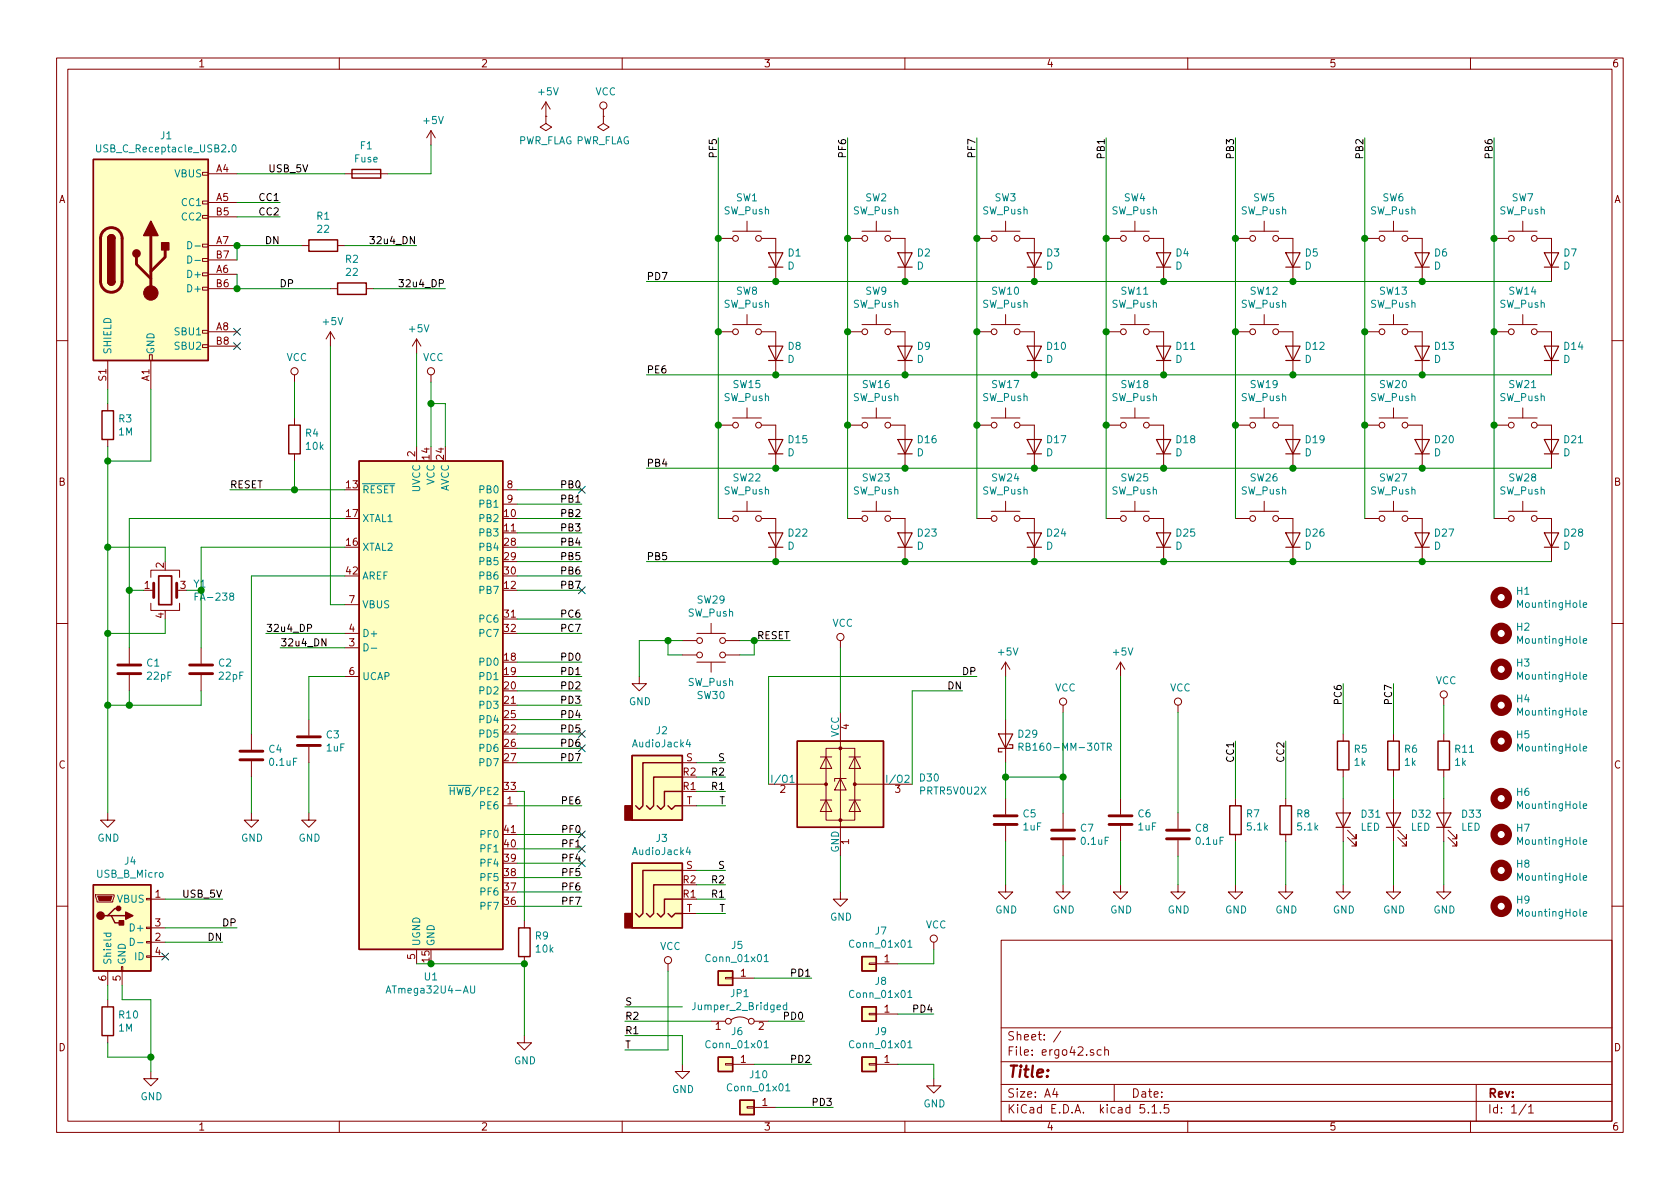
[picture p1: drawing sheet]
<svg xmlns="http://www.w3.org/2000/svg" width="297mm" height="210mm" viewBox="0 0 297 210" stroke-linecap="round" stroke-linejoin="round" font-family="sans-serif">
<g fill="none" stroke="#840000" stroke-width=".18">
<path d="M10 10.3h277v189.9h-277zM12 12.2h273v186.1h-273zM60 10.3v1.9M96.5 18l-.7 1.3M96.5 18v2.6M96.5 18l.8 1.3M106.7 19.3v1.3M110 10.3v1.9M160 10.3v1.9M210 10.3v1.9M260 10.3v1.9M35.8 38.1h1v.5h-1z"/>
<path d="M35.8 35.6h1v.5h-1zM35.8 30.5h1v.5h-1zM36.8 30.7h5.1M36.8 35.8h5.1M36.8 38.3h5.1M61 30.7h7.6M76.2 23.1v2.5M76.2 23.1l-.8 1.3M76.2 23.1l.8 1.3M96.5 20.6v1.2l1 .7-1 .6-1-.6 1-.7M96.5 20.6h.1M106.7 20.6v1.2l1 .7-1 .6-1-.6 1-.7"/>
<path d="M106.7 20.6h.1M132.1 39.1v1.8M154.9 39.1v1.8M177.8 39.1v1.8M200.7 39.1v1.8M223.5 39.1v1.8M246.4 39.1v1.8M269.2 39.1v1.8M35.8 58.4h1v.5h-1zM35.8 50.8h1v.5h-1zM35.8 48.3h1v.5h-1zM35.8 45.7h1v.5h-1z"/>
<path d="M35.8 43.2h1v.5h-1zM36.8 43.4h5.1M36.8 51h5.1M36.8 48.5h5.1M36.8 58.7h5.1M36.8 46h5.1M53.3 43.4h1.3M58.4 51h1.3M58.4 58.7l-.7 1.2M58.4 58.7v2.5M58.4 58.7l.8 1.2M59.7 43.4h1.3"/>
<path d="M64.8 51h1.2M73.7 59.9l-.8 1.3M73.7 59.9v2.6M73.7 59.9l.7 1.3M127 58.7h2.5M127 42.2h2.5M129.5 40.9h5.1M129.5 57.4h5.1M132.1 55.6v1.8M134.6 58.7h2.6v7.6M134.6 42.2h2.6v7.6M149.9 58.7h2.5"/>
<path d="M149.9 42.2h2.5M152.4 40.9h5.1M152.4 57.4h5.1M154.9 55.6v1.8M157.5 42.2h2.5v7.6M157.5 58.7h2.5v7.6M172.7 58.7h2.6M172.7 42.2h2.6M175.3 40.9h5M175.3 57.4h5M177.8 55.6v1.8M180.3 58.7h2.6v7.6"/>
<path d="M180.3 42.2h2.6v7.6M195.6 58.7h2.5M195.6 42.2h2.5M198.1 40.9h5.1M198.1 57.4h5.1M200.7 55.6v1.8M203.2 58.7h2.5v7.6M203.2 42.2h2.5v7.6M218.4 58.7h2.6M218.4 42.2h2.6M221 40.9h5.1M221 57.4h5.1"/>
<path d="M223.5 55.6v1.8M226.1 58.7h2.5v7.6M226.1 42.2h2.5v7.6M241.3 58.7h2.5M241.3 42.2h2.5M243.8 40.9h5.1M243.8 57.4h5.1M246.4 55.6v1.8M248.9 58.7h2.6v7.6M248.9 42.2h2.6v7.6M264.2 58.7h2.5M264.2 42.2h2.5"/>
<path d="M266.7 40.9h5.1M266.7 57.4h5.1M269.2 55.6v1.8M271.8 58.7h2.5v7.6M271.8 42.2h2.5v7.6M10 60.2h2M19 63.7v5.1M19 71.4v1.2M19 77.7v1.3M26.4 62.7h.5v1h-.5zM26.7 63.7v5.1M35.8 61h1v.5h-1z"/>
<path d="M36.8 61.2h5.1M52.1 66.3v1.3M52.1 73.9v1.3M73.7 79v2.5M76.2 66.3v1.3M127 75.2h2.5M129.5 73.9h5.1M132.1 72.1v1.8M134.6 75.2h2.6v7.6M149.9 75.2h2.5M152.4 73.9h5.1M154.9 72.1v1.8"/>
<path d="M157.5 75.2h2.5v7.6M172.7 75.2h2.6M175.3 73.9h5M177.8 72.1v1.8M180.3 75.2h2.6v7.6M195.6 75.2h2.5M198.1 73.9h5.1M200.7 72.1v1.8M203.2 75.2h2.5v7.6M218.4 75.2h2.6M221 73.9h5.1M223.5 72.1v1.8"/>
<path d="M226.1 75.2h2.5v7.6M241.3 75.2h2.5M243.8 73.9h5.1M246.4 72.1v1.8M248.9 75.2h2.6v7.6M264.2 75.2h2.5M266.7 73.9h5.1M269.2 72.1v1.8M271.8 75.2h2.5v7.6M285 60.2h2M52.1 80.3v1.2M88.9 86.6h2.5"/>
<path d="M88.9 89.1h2.5M127 91.7h2.5M129.5 90.4h5.1M132.1 88.6v1.8M134.6 91.7h2.6v7.6M149.9 91.7h2.5M152.4 90.4h5.1M154.9 88.6v1.8M157.5 91.7h2.5v7.6M172.7 91.7h2.6M175.3 90.4h5M177.8 88.6v1.8"/>
<path d="M180.3 91.7h2.6v7.6M195.6 91.7h2.5M198.1 90.4h5.1M200.7 88.6v1.8M203.2 91.7h2.5v7.6M218.4 91.7h2.6M221 90.4h5.1M223.5 88.6v1.8M226.1 91.7h2.5v7.6M241.3 91.7h2.5M243.8 90.4h5.1M246.4 88.6v1.8"/>
<path d="M248.9 91.7h2.6v7.6M264.2 91.7h2.5M266.7 90.4h5.1M269.2 88.6v1.8M271.8 91.7h2.5v7.6M10 110.3h2M22.9 114.5v2.8M22.9 119.4v2.8M26.7 106.7v1.2h5v-1.2M26.7 102.1v-1.3h5v1.3M26.7 104.4h.5M31.2 104.4h.5"/>
<path d="M35.6 114.5v2.8M35.6 119.4v2.8M61 112h2.5M61 114.5h2.5M61 119.6h2.5M61 106.9h2.5M113 119.6v1.3h1.3l-1.3 1.3-1.2-1.3h1.2M120.6 115.8h2.6M120.6 113.3h2.6M123.2 117.1h5.1M123.2 112h5.1M125.7 110.2v1.8"/>
<path d="M125.7 117.1v1.8M128.3 115.8h2.5M128.3 113.3h2.5M148.6 113.3v1.2M177.8 117.1v2.5M177.8 117.1l-.8 1.3M177.8 117.1l.8 1.3M198.1 117.1v2.5M198.1 117.1l-.7 1.3M198.1 117.1l.8 1.3M285 110.3h2M44.4 129.8v2.8"/>
<path d="M44.4 134.6v2.8M54.6 127.2v2.8M54.6 132.1v2.8M120.6 134.9h2.6M135.9 138.7h10.1M145 133.9h2.1M146 132.3h5.1v12.7h-5.1zM146 133.9l1.1 2h-2.1zM148.6 137.7l1 2h-2zM148.6 126v25.4M149.6 137.7h-2v.5M150.1 133.9h2"/>
<path d="M151.1 133.9l1 2h-2zM151.1 138.7h10.2M177.8 127.2v7.7M188 124.7v1.3M208.3 124.7v1.3M237.5 129.8v1.3M237.5 136.1v1.3M246.4 129.8v1.3M246.4 136.1v1.3M255.3 123.4v1.3M255.3 129.8v1.3M255.3 136.1v1.3"/>
<path d="M16.9 158.2h3.3v.3l-.3 1h-2.8zM19 143.8v1.2h1.3l-1.3 1.3-1.2-1.3h1.2M25.9 158.9h.8v.2h-.8zM26.7 159h2.5M44.4 143.8v1.2h1.3l-1.3 1.3-1.2-1.3h1.2M54.6 143.8v1.2h1.3l-1.3 1.3-1.3-1.3h1.3M88.9 142.5h2.5M120.6 142.5h2.6M120.6 153.9h2.6M145 141.5h2.1M146 141.5l1.1 2h-2.1zM148.6 157.7v1.3h1.3l-1.3 1.3-1.3-1.3h1.3"/>
<path d="M150.1 141.5h2M151.1 141.5l1 2h-2zM177.8 156.5v1.2h1.3l-1.3 1.3-1.3-1.3h1.3M177.8 141.2v2.8M177.8 146v2.8M188 156.5v1.2h1.2l-1.2 1.3-1.3-1.3h1.3M188 143.8v2.8M188 148.6v2.8M198.1 156.5v1.2h1.3l-1.3 1.3-1.3-1.3h1.3M198.1 141.2v2.8M198.1 146v2.8M208.3 156.5v1.2h1.2l-1.2 1.3-1.3-1.3h1.3"/>
<path d="M208.3 143.8v2.8M208.3 148.6v2.8M218.4 156.5v1.2h1.3l-1.3 1.3-1.2-1.3h1.2M218.4 141.2v1.3M218.4 147.6v1.2M227.3 156.5v1.2h1.3l-1.3 1.3-1.2-1.3h1.2M227.3 141.2v1.3M227.3 147.6v1.2M237.5 156.5v1.2h1.3l-1.3 1.3-1.3-1.3h1.3M237.5 141.2v7.6M238.3 148.1l1.5 1.5v-.8v.8h-.8M238.3 146.8l1.5 1.5v-.7v.7h-.8"/>
<path d="M246.4 156.5v1.2h1.2l-1.2 1.3-1.3-1.3h1.3M246.4 141.2v7.6M247.1 148.1l1.6 1.5v-.8v.8h-.8M247.1 146.8l1.6 1.5v-.7v.7h-.8M255.3 156.5v1.2h1.2l-1.2 1.3-1.3-1.3h1.3M255.3 141.2v7.6M256 148.1l1.6 1.5v-.8v.8h-.8M256 146.8l1.6 1.5v-.7v.7h-.8M10 160.2h2M19 171.7v2.5M19 176.8v1.2M21.5 170.9h.2v.8h-.2z"/>
<path d="M21.6 171.7v2.5M25.9 169h.8v.3h-.8zM25.9 166.5h.8v.2h-.8zM25.9 164h.8v.2h-.8zM26.7 166.6h2.5M26.7 164.1h2.5M26.7 169.2h2.5M73.7 167.9v2.5M92.7 162.8v1.3M92.7 169.2v1.2M118.1 170.4v1.3M120.6 161.5h2.6"/>
<path d="M128.3 172.8h1.2v.3h-1.2zM129.5 173h3.8M153.7 170.3h1.2v.3h-1.2zM153.7 179.2h1.2v.2h-1.2zM154.9 170.4h3.8M154.9 179.3h3.8M165.1 166.6v1.3M177 166.3h108v32h-108zM285 160.2h2M19 183.1v1.3M26.7 189.5v1.2h1.2l-1.2 1.3-1.3-1.3h1.3M60 198.3v1.9"/>
<path d="M92.7 183.1v1.3h1.3l-1.3 1.3-1.3-1.3h1.3M110 198.3v1.9M120.6 188.2v1.3h1.3l-1.3 1.2-1.2-1.2h1.2M125.7 180.6h2.6M128.3 188.1h1.2v.2h-1.2zM129.3 180.3a2.53 2.53 0 0 1 3 0M129.5 188.2h3.8M132.1 195.7h1.2v.3h-1.2zM133.3 195.8h3.9M133.3 180.6h2.6M153.7 188.1h1.2v.2h-1.2zM154.9 188.2h3.8"/>
<path d="M160 198.3v1.9M165.1 190.7v1.3h1.3l-1.3 1.3-1.3-1.3h1.3M177 194.8h108M177 191.8h108M177 187.8h108M177 181.8h108M186.5 192.5l-.4 1h1M186.8 193v1M187.6 182.3l-1.3 2M194.7 185.7l-.4-.1-.3 .3 .1 .6 .2 .1 .4-.1M195.3 185.7h.1a.37 .37 0 0 1 .6 .1v.8M195.3 185.1v1.5"/>
<path d="M197 191.8v3M202.3 195.3h-.7l-.1 .7 .3-.1 .5 .1 .1 .2-.1 .5-.2 .1-.6-.1M203 196.7v.1M203.7 195.8l.4-.5v1.5M203.7 196.8h.8M205.2 196.7v.1M206.6 195.3h-.7l-.1 .7 .2-.1 .6 .1 .1 .2-.1 .5-.2 .1-.6-.1M210 198.3v1.9M260 198.3v1.9M261 191.8v6.5M269.8 195.2l-1.2 2M270.3 195.8l.4-.5v1.5"/>
<path d="M270.3 196.8h.8"/>
<circle cx="106.7" cy="18.7" r=".63"/>
<circle cx="130" cy="42.2" r=".51"/>
<circle cx="130" cy="58.7" r=".51"/>
<circle cx="134.1" cy="42.2" r=".51"/>
<circle cx="134.1" cy="58.7" r=".51"/>
<circle cx="152.9" cy="58.7" r=".51"/>
<circle cx="152.9" cy="42.2" r=".51"/>
<circle cx="157" cy="42.2" r=".51"/>
<circle cx="157" cy="58.7" r=".51"/>
<circle cx="175.8" cy="42.2" r=".51"/>
<circle cx="175.8" cy="58.7" r=".51"/>
<circle cx="179.8" cy="42.2" r=".51"/>
<circle cx="179.8" cy="58.7" r=".51"/>
<circle cx="198.6" cy="42.2" r=".51"/>
<circle cx="198.6" cy="58.7" r=".51"/>
<circle cx="202.7" cy="58.7" r=".51"/>
<circle cx="202.7" cy="42.2" r=".51"/>
<circle cx="221.5" cy="42.2" r=".51"/>
<circle cx="221.5" cy="58.7" r=".51"/>
<circle cx="225.6" cy="58.7" r=".51"/>
<circle cx="225.6" cy="42.2" r=".51"/>
<circle cx="244.3" cy="58.7" r=".51"/>
<circle cx="244.3" cy="42.2" r=".51"/>
<circle cx="248.4" cy="42.2" r=".51"/>
<circle cx="248.4" cy="58.7" r=".51"/>
<circle cx="267.2" cy="58.7" r=".51"/>
<circle cx="267.2" cy="42.2" r=".51"/>
<circle cx="271.3" cy="42.2" r=".51"/>
<circle cx="271.3" cy="58.7" r=".51"/>
<circle cx="52.1" cy="65.7" r=".63"/>
<circle cx="76.2" cy="65.7" r=".63"/>
<circle cx="130" cy="75.2" r=".51"/>
<circle cx="134.1" cy="75.2" r=".51"/>
<circle cx="152.9" cy="75.2" r=".51"/>
<circle cx="157" cy="75.2" r=".51"/>
<circle cx="175.8" cy="75.2" r=".51"/>
<circle cx="179.8" cy="75.2" r=".51"/>
<circle cx="198.6" cy="75.2" r=".51"/>
<circle cx="202.7" cy="75.2" r=".51"/>
<circle cx="221.5" cy="75.2" r=".51"/>
<circle cx="225.6" cy="75.2" r=".51"/>
<circle cx="244.3" cy="75.2" r=".51"/>
<circle cx="248.4" cy="75.2" r=".51"/>
<circle cx="267.2" cy="75.2" r=".51"/>
<circle cx="271.3" cy="75.2" r=".51"/>
<circle cx="130" cy="91.7" r=".51"/>
<circle cx="134.1" cy="91.7" r=".51"/>
<circle cx="152.9" cy="91.7" r=".51"/>
<circle cx="157" cy="91.7" r=".51"/>
<circle cx="175.8" cy="91.7" r=".51"/>
<circle cx="179.8" cy="91.7" r=".51"/>
<circle cx="198.6" cy="91.7" r=".51"/>
<circle cx="202.7" cy="91.7" r=".51"/>
<circle cx="221.5" cy="91.7" r=".51"/>
<circle cx="225.6" cy="91.7" r=".51"/>
<circle cx="244.3" cy="91.7" r=".51"/>
<circle cx="248.4" cy="91.7" r=".51"/>
<circle cx="267.2" cy="91.7" r=".51"/>
<circle cx="271.3" cy="91.7" r=".51"/>
<circle cx="123.7" cy="115.8" r=".51"/>
<circle cx="123.7" cy="113.3" r=".51"/>
<circle cx="127.8" cy="115.8" r=".51"/>
<circle cx="127.8" cy="113.3" r=".51"/>
<circle cx="148.6" cy="112.6" r=".63"/>
<circle cx="188" cy="124.1" r=".63"/>
<circle cx="208.3" cy="124.1" r=".63"/>
<circle cx="255.3" cy="122.8" r=".63"/>
<circle cx="118.1" cy="169.8" r=".63"/>
<circle cx="165.1" cy="166" r=".63"/>
<circle cx="128.8" cy="180.6" r=".51"/>
<circle cx="132.8" cy="180.6" r=".51"/>
</g>
<g fill="none" stroke="#840000" stroke-width=".51">
<path d="M18.3 40.8a1.89 1.89 0 0 1 2.1-.4 1.89 1.89 0 0 1 1.2 1.8v7.6a1.9 1.9 0 0 1-1.9 1.9 1.9 1.9 0 0 1-1.9-1.9v-7.8l.1-.5zM24.1 45.5v1.2l2.6 2.6M26.7 41.7v10.1M29.2 44.2v1.3l-2.5 2.5M20.8 119.1h4.1M20.8 117.6h4.1M27.2 103.1v2.6M31.2 103.1v2.6M33.5 119.1h4.1M33.5 117.6h4.1M42.4 134.4h4.1M42.4 132.8h4.1"/>
<path d="M52.6 131.8h4M52.6 130.3h4M175.8 145.8h4M175.8 144.3h4M185.9 148.3h4.1M185.9 146.8h4.1M196.1 145.8h4.1M196.1 144.3h4.1M206.2 148.3h4.1M206.2 146.8h4.1"/>
</g>
<g fill="none" stroke="#840000" stroke-width=".25">
<path d="M16.5 28.2h20.3v35.5h-20.3zM62.2 30h5.1v1.5h-5.1zM19 49.8a.63 .63 0 0 0 .7 .6 .63 .63 0 0 0 .6-.6M19 42.2a.63 .63 0 0 1 .7-.7 .63 .63 0 0 1 .6 .7M54.6 42.4h5.1v2h-5.1zM59.7 50h5.1v2.1h-5.1zM18 72.6h2.1v5.1h-2.1zM51.1 75.2h2v5.1h-2zM63.5 81.5h25.4v86.4h-25.4zM111.8 133.6h8.8v11.4h-8.8zM120.6 134.9h-6.9v7.6l-.7 .6-.6-.6M120.6 139.9h-3.1v2.6l-.7 .6-.6-.6"/>
<path d="M120.6 137.4h-5v5.1l-.7 .6-.6-.6M141 131.1h15.2v15.2h-15.2zM236.5 131.1h2v5h-2zM245.4 131.1h2v5h-2zM254.3 131.1h2v5h-2zM16.5 156.5h10.2v15.2h-10.2zM111.8 152.6h8.8v11.5h-8.8zM118.1 142.5l.6 .6 .7-.6h1.2M120.6 153.9h-6.9v7.6l-.7 .7-.6-.7M120.6 159h-3.1v2.5l-.7 .7-.6-.7M120.6 156.5h-5v5l-.7 .7-.6-.7M217.4 142.5h2.1v5.1h-2.1z"/>
<path d="M226.3 142.5h2v5.1h-2zM18 178h2.1v5.1h-2.1zM19 161.9h.7l.6 1.3h1.3M19.7 161.9h2.5M21 160.6h-.7l-1.3 1.3h-.6M91.7 164.1h2v5.1h-2zM118.1 161.5l.6 .7 .7-.7h1.2M127 171.7h2.5v2.5h-2.5zM152.4 169.2h2.5v2.5h-2.5zM152.4 178h2.5v2.6h-2.5zM127 186.9h2.5v2.6h-2.5zM130.8 194.6h2.5v2.5h-2.5z"/>
<path d="M152.4 186.9h2.5v2.6h-2.5z"/>
</g>
<g fill="#ffffc2" stroke="#ffffc2" stroke-width=".18">
<path d="M141 131.1h15.2v15.2h-15.2z"/>
<path d="M16.5 28.2h20.3v35.5h-20.3z"/>
<path d="M111.8 133.6h8.8v11.4h-8.8z"/>
<path d="M16.5 156.5h10.2v15.2h-10.2z"/>
<path d="M111.8 152.6h8.8v11.5h-8.8z"/>
<path d="M152.4 186.9h2.5v2.6h-2.5z"/>
<path d="M130.8 194.6h2.5v2.5h-2.5z"/>
<path d="M152.4 169.2h2.5v2.5h-2.5z"/>
<path d="M63.5 81.5h25.4v86.4h-25.4z"/>
<path d="M127 186.9h2.5v2.6h-2.5z"/>
<path d="M127 171.7h2.5v2.5h-2.5z"/>
<path d="M152.4 178h2.5v2.6h-2.5z"/>
</g>
<g fill="#840000" stroke="#840000" stroke-width=".18">
<path d="M17.3 158.5h2.5l-.2 .8h-2.1z"/>
<circle cx="146" cy="138.7" r=".25"/>
<circle cx="148.6" cy="145" r=".25"/>
<circle cx="148.6" cy="132.3" r=".25"/>
<circle cx="151.1" cy="138.7" r=".25"/>
<circle cx="26.7" cy="51.8" r="1.27"/>
</g>
<g fill="none" stroke="#008484" stroke-width=".18">
<path d="M17.1 25.6v1l.2 .3 .4-.1 .1-.2v-1M41.2 25.7l.1-.1a.69 .69 0 0 1 .4 .6 .69 .69 0 0 1-.4 .7 .83 .83 0 0 1-.1-1.2zM33.2 42.7a.64 .64 0 0 1 .7 .7 .64 .64 0 0 1-.7 .6zM33.2 45.3a.64 .64 0 0 1 .7 .6 .64 .64 0 0 1-.7 .6zM34.5 43.5h.9M34.5 46h.9M34.5 105.5h.4M35.1 104.9h-.6v1.2M64.4 113.8a.64 .64 0 0 1 .7 .7 .64 .64 0 0 1-.7 .6zM65.6 114.6h1M279.9 107l.6-.1v-.3h-.4l-.2 .2 .1 .6h.5M279.9 119.7l.6-.1v-.3h-.4l-.2 .2 .1 .6h.5"/>
<path d="M279.9 113.3l.6-.1v-.2l-.4-.1-.2 .2 .1 .6h.5M79.3 138.9h1.3M79.6 139.2v1.3M79.6 139.8h.7M121.6 130.8l-.3 .8h.8M121.9 131.2v.9M139.7 138.3h.7M180.2 132.1l.6-.1 .1-.2-.1-.3-.2-.1h-.4v1.3M180.5 132.1l.4 .6M195.8 132.1l.6-.1v-.5l-.1-.1h-.5v1.3M196.1 132.1l.4 .6M279.9 132.4l.6-.1v-.3h-.4l-.2 .2 .1 .6h.5"/>
<path d="M279.9 126l.6-.1v-.2l-.4-.1-.2 .2 .1 .6h.5M121.6 149.8l-.3 .9h.8M121.9 150.3v.8M279.9 142.5l.6-.1v-.2l-.4-.1-.2 .2 .1 .6h.5M279.9 148.9l.6-.1v-.3h-.4l-.2 .2 .1 .6h.5M279.9 155.2l.6-.1v-.2l-.4-.1-.2 .2 .1 .6h.5M18.3 165h1.3M18.8 165v.4l.2 .2 .6-.1v-.5M23 165.9a.64 .64 0 0 1 .8 .6 .64 .64 0 0 1-.8 .7zM24.3 166.7h1M68.3 175.6l.4-1.3 .4 1.3M68.4 175.3h.6"/>
<path d="M83.2 174.3v1.1l.2 .2h.4l.1-.2v-1.1M135.1 169.1l.4-.3v1.2M135.1 170h.7M139.1 177.8l-.4-.1-.2 .2 .1 .6h.5M139.1 177.3v1.3M160.5 166.6l.4-.4v1.3M160.5 175.5l.4-.4v1.3M160.5 167.5h.7M160.5 176.4h.7M279.9 161.6l.6-.1v-.3h-.4l-.2 .2 .1 .6h.5M135.1 184.4l.4-.4v1.3M135.1 185.3h.7"/>
<path d="M138.9 192l.4-.4v1.3M138.9 192.9h.7M160.5 184.4l.4-.4v1.3M160.5 185.3h.7"/>
</g>
<g fill="none" stroke="#840000" stroke-width="1.3">
<circle cx="265.4" cy="105.7" r="1.27"/>
<circle cx="265.4" cy="112" r="1.27"/>
<circle cx="265.4" cy="118.4" r="1.27"/>
<circle cx="265.4" cy="124.7" r="1.27"/>
<circle cx="265.4" cy="131.1" r="1.27"/>
<circle cx="265.4" cy="141.2" r="1.27"/>
<circle cx="265.4" cy="147.6" r="1.27"/>
<circle cx="265.4" cy="153.9" r="1.27"/>
<circle cx="265.4" cy="160.3" r="1.27"/>
</g>
<g fill="#840000" stroke="#840000" stroke-width=".25">
<path d="M19 49.8h1.3a.63 .63 0 0 1-.6 .6 .63 .63 0 0 1-.7-.6z"/>
<path d="M19.2 41.7a.63 .63 0 0 1 .7-.1 .63 .63 0 0 1 .4 .6h-1.3z"/>
<path d="M19 42.2h1.3v7.6h-1.3z"/>
<path d="M28.6 42.9h1.2v1.3h-1.2z"/>
<path d="M26.7 39.1l1.2 2.6h-2.5z"/>
<path d="M110.5 142.5h1.3v2.5h-1.3z"/>
<path d="M21.1 162.8h.7v.8h-.7z"/>
<path d="M22.2 161.3l1.3 .6-1.3 .7z"/>
<path d="M110.5 161.5h1.3v2.6h-1.3z"/>
<circle cx="24.1" cy="44.8" r=".63"/>
<circle cx="17.8" cy="161.9" r=".63"/>
<circle cx="21" cy="160.6" r=".38"/>
</g>
<g fill="none" stroke="#840000" stroke-width=".2">
<path d="M135.9 44.7h2.5l-1.2 2.5zM135.9 47.2h2.5M158.7 44.7h2.6l-1.3 2.5zM158.7 47.2h2.6M181.6 44.7h2.5l-1.2 2.5zM181.6 47.2h2.5M204.5 44.7h2.5l-1.3 2.5zM204.5 47.2h2.5M227.3 44.7h2.6l-1.3 2.5zM227.3 47.2h2.6M250.2 44.7h2.5l-1.2 2.5zM250.2 47.2h2.5"/>
<path d="M273 44.7h2.6l-1.3 2.5zM273 47.2h2.6M135.9 61.2h2.5l-1.2 2.5zM135.9 77.7h2.5l-1.2 2.6zM135.9 63.7h2.5M158.7 61.2h2.6l-1.3 2.5zM158.7 77.7h2.6l-1.3 2.6zM158.7 63.7h2.6M181.6 61.2h2.5l-1.2 2.5zM181.6 77.7h2.5l-1.2 2.6zM181.6 63.7h2.5M204.5 61.2h2.5l-1.3 2.5z"/>
<path d="M204.5 77.7h2.5l-1.3 2.6zM204.5 63.7h2.5M227.3 61.2h2.6l-1.3 2.5zM227.3 77.7h2.6l-1.3 2.6zM227.3 63.7h2.6M250.2 61.2h2.5l-1.2 2.5zM250.2 77.7h2.5l-1.2 2.6zM250.2 63.7h2.5M273 61.2h2.6l-1.3 2.5zM273 77.7h2.6l-1.3 2.6zM273 63.7h2.6M135.9 94.2h2.5l-1.2 2.6z"/>
<path d="M135.9 80.3h2.5M135.9 96.8h2.5M158.7 94.2h2.6l-1.3 2.6zM158.7 80.3h2.6M158.7 96.8h2.6M181.6 94.2h2.5l-1.2 2.6zM181.6 80.3h2.5M181.6 96.8h2.5M204.5 94.2h2.5l-1.3 2.6zM204.5 80.3h2.5M204.5 96.8h2.5M227.3 94.2h2.6l-1.3 2.6z"/>
<path d="M227.3 80.3h2.6M227.3 96.8h2.6M250.2 94.2h2.5l-1.2 2.6zM250.2 80.3h2.5M250.2 96.8h2.5M273 94.2h2.6l-1.3 2.6zM273 80.3h2.6M273 96.8h2.6M176.5 129.8h2.6l-1.3 2.5zM178.4 131.7h.7v.6h-2.6v.7h.7M236.2 143.8h2.6l-1.3 2.5zM236.2 146.3h2.6"/>
<path d="M245.1 143.8h2.5l-1.2 2.5zM245.1 146.3h2.5M254 143.8h2.5l-1.2 2.5zM254 146.3h2.5"/>
</g>
<path d="M28.1 101.8h2.3v5.1h-2.3z" fill="none" stroke="#840000" stroke-width=".3"/>
<g fill="none" stroke="#008400" stroke-width=".18">
<path d="M41.9 30.7h19.1M41.9 35.8h7.6M41.9 38.3h7.6M76.2 25.6v5.1h-7.6M127 24.4v67.3M149.9 24.4v67.3M172.7 24.4v67.3M195.6 24.4v67.3M218.4 24.4v67.3M241.3 24.4v67.3M264.2 24.4v67.3M41.9 48.5v2.5h16.5"/>
<path d="M53.3 43.4h-11.4v2.6M61 43.4h12.7M66 51h12.7M114.3 49.8h160M19 68.8v2.6M19 79v64.8M26.7 68.8v12.7h-7.7M52.1 67.6v6.3M58.4 61.2v45.7h2.6M73.7 62.5v16.5M76.2 67.6v11.4M76.2 71.4h2.5v7.6"/>
<path d="M114.3 66.3h160M19 96.8h10.2v2.5M40.6 86.6h20.4M52.1 81.5v5.1M61 91.7h-38.1v22.8M61 96.8h-25.4v17.7M91.4 99.3h11.5M91.4 86.6h11.5M91.4 96.8h11.5M91.4 91.7h11.5M91.4 94.2h11.5M91.4 89.1h11.5"/>
<path d="M114.3 82.8h160M114.3 99.3h160M22.9 104.4h2.5M29.2 109.5v2.5h-10.2M33 104.4h2.6M47 112h14M49.5 114.5h11.5M61 119.6h-6.4v7.6M61 101.8h-16.6v28M91.4 119.6h11.5M91.4 112h11.5M91.4 109.5h11.5"/>
<path d="M91.4 104.4h11.5M91.4 101.8h11.5M91.4 117.1h11.5M118.1 113.3v2.5h2.5M120.6 113.3h-7.6v6.3M130.8 113.3h8.9M133.3 113.3v2.5h-2.5M148.6 114.5v11.5M172.7 119.6h-36.8v19.1M177.8 119.6v7.6M198.1 119.6v21.6M22.9 122.2v2.5"/>
<path d="M35.6 122.2v2.5h-16.6M44.4 137.4v6.4M54.6 134.9v8.9M91.4 139.9h1.3v22.9M91.4 134.9h11.5M91.4 124.7h11.5M91.4 132.3h11.5M91.4 129.8h11.5M91.4 127.2h11.5M91.4 122.2h11.5M123.2 139.9h5.1M123.2 137.4h5.1"/>
<path d="M123.2 134.9h5.1M170.2 122.2h-8.9v16.5M177.8 137.4h10.2M177.8 134.9v6.3M188 126v17.8M208.3 126v17.8M218.4 131.1v10.1M227.3 131.1v10.1M237.5 120.9v8.9M237.5 137.4v3.8M246.4 120.9v8.9M246.4 137.4v3.8"/>
<path d="M255.3 124.7v5.1M255.3 137.4v3.8M29.2 159h10.2M91.4 157.7h11.5M91.4 142.5h11.5M91.4 150.1h11.5M91.4 147.6h11.5M91.4 152.6h11.5M91.4 155.2h11.5M123.2 142.5h5.1M123.2 156.5h5.1M123.2 153.9h5.1"/>
<path d="M123.2 159h5.1M148.6 151.4v6.3M177.8 148.8v7.7M188 151.4v5.1M198.1 148.8v7.7M208.3 151.4v5.1M218.4 148.8v7.7M227.3 148.8v7.7M237.5 148.8v7.7M246.4 148.8v7.7M255.3 148.8v7.7M19 174.2v2.6"/>
<path d="M21.6 174.2v2.6h5.1v12.7M29.2 166.6h10.2M29.2 164.1h12.7M73.7 170.4h19v12.7M91.4 160.3h11.5M110.5 178h10.1M118.1 171.7v14h-7.6M123.2 161.5h5.1M133.3 173h10.2M158.7 179.3h6.4M165.1 167.9v2.5h-6.4M19 184.4v2.5h7.7"/>
<path d="M110.5 180.6h15.2M110.5 183.1h10.1v5.1M133.3 188.2h10.2M135.9 180.6h6.3M137.2 195.8h10.1M158.7 188.2h6.4v2.5"/>
</g>
<path d="M65.4 41.8h.8l-.4 .5 .3 .1v.6l-.1 .1-.6-.1M70.5 49.4h.8l-.4 .5 .4 .2-.1 .6h-.5l-.2-.1M54.4 111.1l.6-.1v-.5l-.1-.1h-.5v1.3M57.6 112.9v1.3l-.7-1.3v1.3" fill="none" stroke="#000" stroke-width=".18"/>
<g fill="#008400" stroke="#008400" stroke-width=".25">
<circle cx="76.2" cy="170.4" r=".51"/>
<circle cx="137.2" cy="49.8" r=".51"/>
<circle cx="160" cy="49.8" r=".51"/>
<circle cx="137.2" cy="99.3" r=".51"/>
<circle cx="182.9" cy="49.8" r=".51"/>
<circle cx="205.7" cy="49.8" r=".51"/>
<circle cx="137.2" cy="66.3" r=".51"/>
<circle cx="133.4" cy="113.3" r=".51"/>
<circle cx="160" cy="66.3" r=".51"/>
<circle cx="182.9" cy="66.3" r=".51"/>
<circle cx="205.7" cy="66.3" r=".51"/>
<circle cx="137.2" cy="82.8" r=".51"/>
<circle cx="160" cy="82.8" r=".51"/>
<circle cx="182.9" cy="82.8" r=".51"/>
<circle cx="205.7" cy="82.8" r=".51"/>
<circle cx="160" cy="99.3" r=".51"/>
<circle cx="118.1" cy="113.3" r=".51"/>
<circle cx="182.9" cy="99.3" r=".51"/>
<circle cx="205.7" cy="99.3" r=".51"/>
<circle cx="127" cy="42.2" r=".51"/>
<circle cx="218.4" cy="58.7" r=".51"/>
<circle cx="127" cy="75.2" r=".51"/>
<circle cx="149.9" cy="75.2" r=".51"/>
<circle cx="149.9" cy="58.7" r=".51"/>
<circle cx="76.2" cy="71.4" r=".51"/>
<circle cx="172.7" cy="42.2" r=".51"/>
<circle cx="172.7" cy="58.7" r=".51"/>
<circle cx="172.7" cy="75.2" r=".51"/>
<circle cx="26.7" cy="186.9" r=".51"/>
<circle cx="195.6" cy="75.2" r=".51"/>
<circle cx="195.6" cy="58.7" r=".51"/>
<circle cx="195.6" cy="42.2" r=".51"/>
<circle cx="149.9" cy="42.2" r=".51"/>
<circle cx="218.4" cy="42.2" r=".51"/>
<circle cx="218.4" cy="75.2" r=".51"/>
<circle cx="264.2" cy="75.2" r=".51"/>
<circle cx="19" cy="96.8" r=".51"/>
<circle cx="241.3" cy="75.2" r=".51"/>
<circle cx="19" cy="81.5" r=".51"/>
<circle cx="241.3" cy="58.7" r=".51"/>
<circle cx="264.2" cy="58.7" r=".51"/>
<circle cx="264.2" cy="42.2" r=".51"/>
<circle cx="241.3" cy="42.2" r=".51"/>
<circle cx="228.6" cy="99.3" r=".51"/>
<circle cx="177.8" cy="137.4" r=".51"/>
<circle cx="188" cy="137.4" r=".51"/>
<circle cx="19" cy="124.7" r=".51"/>
<circle cx="22.9" cy="124.7" r=".51"/>
<circle cx="22.9" cy="104.4" r=".51"/>
<circle cx="35.6" cy="104.4" r=".51"/>
<circle cx="19" cy="112" r=".51"/>
<circle cx="41.9" cy="43.4" r=".51"/>
<circle cx="41.9" cy="51" r=".51"/>
<circle cx="92.7" cy="170.4" r=".51"/>
<circle cx="251.5" cy="49.8" r=".51"/>
<circle cx="127" cy="58.7" r=".51"/>
<circle cx="228.6" cy="82.8" r=".51"/>
<circle cx="228.6" cy="66.3" r=".51"/>
<circle cx="228.6" cy="49.8" r=".51"/>
<circle cx="251.5" cy="99.3" r=".51"/>
<circle cx="251.5" cy="82.8" r=".51"/>
<circle cx="251.5" cy="66.3" r=".51"/>
<circle cx="52.1" cy="86.6" r=".51"/>
</g>
<g fill="none" stroke="#000084" stroke-width=".18">
<path d="M41.3 58.1l1.2 1.2M42.5 58.1l-1.2 1.2M41.3 60.6l1.2 1.2M42.5 60.6l-1.2 1.2M102.3 86l1.2 1.2M103.5 86l-1.2 1.2M102.3 103.8l1.2 1.2M103.5 103.8l-1.2 1.2M102.3 131.7l1.2 1.2M102.3 129.2l1.2 1.2M103.5 131.7l-1.2 1.2M103.5 129.2l-1.2 1.2"/>
<path d="M102.3 147l1.2 1.2M102.3 149.5l1.2 1.2M102.3 152l1.2 1.3M103.5 147l-1.2 1.2M103.5 149.5l-1.2 1.2M103.5 152l-1.2 1.3M28.6 168.5l1.2 1.3M29.8 168.5l-1.2 1.3"/>
</g>
<text font-size="2.8" fill="#840000" x="178" y="190.5">Title:</text>
<g font-size="2.1" fill="#840000">
<text x="178" y="184">Sheet: /</text>
<text x="178" y="186.7">File: ergo42.sch</text>
<text x="178" y="196.9">KiCad E.D.A. kicad 5.1.5</text>
<text x="178" y="194.1">Size: A4</text>
<text x="200" y="194.1">Date:</text>
<text x="263" y="194.1">Rev:</text>
<text x="263" y="196.9">Id: 1/1</text>
</g>
<g font-size="1.8" fill="#840000">
<text x="35" y="11.9">1</text>
<text x="85" y="11.9">2</text>
<text x="135" y="11.9">3</text>
<text x="185" y="11.9">4</text>
<text x="235" y="11.9">5</text>
<text x="285" y="11.9">6</text>
<text x="10.4" y="35.9">A</text>
<text x="38.3" y="30.5">A4</text>
<text x="38.3" y="35.6">A5</text>
<text x="285.4" y="35.9">A</text>
<text x="38.3" y="38.1">B5</text>
<text x="38.3" y="43.2">A7</text>
<text x="38.3" y="45.7">B7</text>
<text x="38.3" y="48.3">A6</text>
<text x="38.3" y="50.8">B6</text>
<text x="38.3" y="58.4">A8</text>
<text x="38.3" y="61">B8</text>
<text x="18.8" y="67.4" transform="rotate(-90 18.8 67.4)">S1</text>
<text x="26.4" y="67.4" transform="rotate(-90 26.4 67.4)">A1</text>
<text x="73.4" y="80.7" transform="rotate(-90 73.4 80.7)">2</text>
<text x="75.9" y="81.2" transform="rotate(-90 75.9 81.2)">14</text>
<text x="78.5" y="81.2" transform="rotate(-90 78.5 81.2)">24</text>
<text x="10.4" y="85.9">B</text>
<text x="61.3" y="86.4">13</text>
<text x="89.7" y="86.4">8</text>
<text x="89.7" y="88.9">9</text>
<text x="285.4" y="85.9">B</text>
<text x="61.3" y="91.4">17</text>
<text x="89.2" y="91.4">10</text>
<text x="89.2" y="94">11</text>
<text x="29" y="100.4" transform="rotate(-90 29 100.4)">2</text>
<text x="61.3" y="96.5">16</text>
<text x="61.3" y="101.6">42</text>
<text x="89.2" y="96.5">28</text>
<text x="89.2" y="99.1">29</text>
<text x="89.2" y="101.6">30</text>
<text x="25.6" y="104.1">1</text>
<text x="31.9" y="104.1">3</text>
<text x="61.7" y="106.7">7</text>
<text x="89.2" y="104.1">12</text>
<text x="29" y="109.3" transform="rotate(-90 29 109.3)">4</text>
<text x="61.7" y="111.8">4</text>
<text x="89.2" y="109.2">31</text>
<text x="89.2" y="111.8">32</text>
<text x="61.7" y="114.3">3</text>
<text x="61.7" y="119.4">6</text>
<text x="89.2" y="116.8">18</text>
<text x="89.2" y="119.4">19</text>
<text x="89.2" y="121.9">20</text>
<text x="89.2" y="124.5">21</text>
<text x="89.2" y="129.5">22</text>
<text x="89.2" y="127">25</text>
<text x="150.1" y="129" transform="rotate(-90 150.1 129)">4</text>
<text x="10.4" y="135.9">C</text>
<text x="89.2" y="132.1">26</text>
<text x="89.2" y="134.6">27</text>
<text x="120.8" y="137.2">R2</text>
<text x="121.3" y="134.6">S</text>
<text x="285.4" y="135.9">C</text>
<text x="89.2" y="139.7">33</text>
<text x="89.7" y="142.2">1</text>
<text x="120.8" y="139.7">R1</text>
<text x="121.4" y="142.2">T</text>
<text x="137.9" y="140.2">2</text>
<text x="158.3" y="140.2">3</text>
<text x="89.2" y="149.9">40</text>
<text x="89.2" y="147.3">41</text>
<text x="150.1" y="149.3" transform="rotate(-90 150.1 149.3)">1</text>
<text x="89.2" y="154.9">38</text>
<text x="89.2" y="152.4">39</text>
<text x="121.3" y="153.7">S</text>
<text x="27.5" y="158.7">1</text>
<text x="89.2" y="160">36</text>
<text x="89.2" y="157.5">37</text>
<text x="120.8" y="158.7">R1</text>
<text x="120.8" y="156.2">R2</text>
<text x="121.4" y="161.3">T</text>
<text x="27.5" y="166.4">2</text>
<text x="27.5" y="163.8">3</text>
<text x="18.8" y="173.5" transform="rotate(-90 18.8 173.5)">6</text>
<text x="21.3" y="173.5" transform="rotate(-90 21.3 173.5)">5</text>
<text x="27.5" y="168.9">4</text>
<text x="73.4" y="169.6" transform="rotate(-90 73.4 169.6)">5</text>
<text x="75.9" y="170.1" transform="rotate(-90 75.9 170.1)">15</text>
<text x="131" y="172.7">1</text>
<text x="156.4" y="170.2">1</text>
<text x="156.4" y="179.1">1</text>
<text x="10.4" y="185.9">D</text>
<text x="126.5" y="182.1">1</text>
<text x="134.1" y="182.1">2</text>
<text x="285.4" y="185.9">D</text>
<text x="131" y="188">1</text>
<text x="156.4" y="188">1</text>
<text x="134.8" y="195.6">1</text>
<text x="35" y="199.9">1</text>
<text x="85" y="199.9">2</text>
<text x="135" y="199.9">3</text>
<text x="185" y="199.9">4</text>
<text x="235" y="199.9">5</text>
<text x="285" y="199.9">6</text>
</g>
<g font-size="1.8" fill="#008484">
<text x="95.3" y="16.9">+5V</text>
<text x="105.3" y="16.9">VCC</text>
<text x="75" y="21.9">+5V</text>
<text x="17.7" y="26.9">USB_C_Receptacle_USB2.0</text>
<text x="28.4" y="24.6">J1</text>
<text x="62.7" y="28.7">Fuse</text>
<text x="63.8" y="26.4">F1</text>
<text x="91.5" y="25.5">PWR_FLAG PWR_FLAG</text>
<text x="30.9" y="31.4">VBUS</text>
<text x="130.2" y="35.6">SW1</text>
<text x="153" y="35.6">SW2</text>
<text x="175.9" y="35.6">SW3</text>
<text x="198.8" y="35.6">SW4</text>
<text x="221.6" y="35.6">SW5</text>
<text x="244.5" y="35.6">SW6</text>
<text x="267.3" y="35.6">SW7</text>
<text x="32.3" y="36.4">CC1</text>
<text x="32.3" y="39">CC2</text>
<text x="56" y="38.9">R1</text>
<text x="56.2" y="41.2">22</text>
<text x="128" y="37.9">SW_Push</text>
<text x="150.9" y="37.9">SW_Push</text>
<text x="173.7" y="37.9">SW_Push</text>
<text x="196.6" y="37.9">SW_Push</text>
<text x="219.5" y="37.9">SW_Push</text>
<text x="242.3" y="37.9">SW_Push</text>
<text x="265.2" y="37.9">SW_Push</text>
<text x="61.1" y="46.5">R2</text>
<text x="139.2" y="47.7">D</text>
<text x="139.4" y="45.4">D1</text>
<text x="162.1" y="47.7">D</text>
<text x="162.2" y="45.4">D2</text>
<text x="185" y="47.7">D</text>
<text x="185.1" y="45.4">D3</text>
<text x="207.8" y="47.7">D</text>
<text x="207.9" y="45.4">D4</text>
<text x="230.7" y="47.7">D</text>
<text x="230.8" y="45.4">D5</text>
<text x="253.5" y="47.7">D</text>
<text x="253.7" y="45.4">D6</text>
<text x="276.4" y="47.7">D</text>
<text x="276.5" y="45.4">D7</text>
<text x="33.5" y="49.1">D+</text>
<text x="33.5" y="51.7">D+</text>
<text x="61.3" y="48.8">22</text>
<text x="130.2" y="52.1">SW8</text>
<text x="153" y="52.1">SW9</text>
<text x="175.4" y="52.1">SW10</text>
<text x="198.2" y="52.1">SW11</text>
<text x="221.1" y="52.1">SW12</text>
<text x="244" y="52.1">SW13</text>
<text x="266.8" y="52.1">SW14</text>
<text x="31.1" y="59.3">SBU1</text>
<text x="57.2" y="57.5">+5V</text>
<text x="72.4" y="58.8">+5V</text>
<text x="128" y="54.4">SW_Push</text>
<text x="150.9" y="54.4">SW_Push</text>
<text x="173.7" y="54.4">SW_Push</text>
<text x="196.6" y="54.4">SW_Push</text>
<text x="219.5" y="54.4">SW_Push</text>
<text x="242.3" y="54.4">SW_Push</text>
<text x="265.2" y="54.4">SW_Push</text>
<text x="19.7" y="62.7" transform="rotate(-90 19.7 62.7)">SHIELD</text>
<text x="27.3" y="62.7" transform="rotate(-90 27.3 62.7)">GND</text>
<text x="31.1" y="61.8">SBU2</text>
<text x="50.6" y="63.8">VCC</text>
<text x="74.8" y="63.8">VCC</text>
<text x="139.2" y="64.2">D</text>
<text x="139.4" y="61.9">D8</text>
<text x="162.1" y="64.2">D</text>
<text x="162.2" y="61.9">D9</text>
<text x="185" y="64.2">D</text>
<text x="185.2" y="61.9">D10</text>
<text x="207.8" y="64.2">D</text>
<text x="208" y="61.9">D11</text>
<text x="230.7" y="64.2">D</text>
<text x="230.9" y="61.9">D12</text>
<text x="253.5" y="64.2">D</text>
<text x="253.7" y="61.9">D13</text>
<text x="276.4" y="64.2">D</text>
<text x="276.6" y="61.9">D14</text>
<text x="128" y="70.9">SW_Push</text>
<text x="129.7" y="68.6">SW15</text>
<text x="150.9" y="70.9">SW_Push</text>
<text x="152.5" y="68.6">SW16</text>
<text x="173.7" y="70.9">SW_Push</text>
<text x="175.4" y="68.6">SW17</text>
<text x="196.6" y="70.9">SW_Push</text>
<text x="198.2" y="68.6">SW18</text>
<text x="219.5" y="70.9">SW_Push</text>
<text x="221.1" y="68.6">SW19</text>
<text x="242.3" y="70.9">SW_Push</text>
<text x="244" y="68.6">SW20</text>
<text x="265.2" y="70.9">SW_Push</text>
<text x="266.8" y="68.6">SW21</text>
<text x="21" y="77">1M</text>
<text x="21" y="74.7">R3</text>
<text x="54.1" y="77.2">R4</text>
<text x="54.2" y="79.5">10k</text>
<text x="139.2" y="80.7">D</text>
<text x="139.4" y="78.4">D15</text>
<text x="162.1" y="80.7">D</text>
<text x="162.3" y="78.4">D16</text>
<text x="185" y="80.7">D</text>
<text x="185.2" y="78.4">D17</text>
<text x="207.8" y="80.7">D</text>
<text x="208" y="78.4">D18</text>
<text x="230.7" y="80.7">D</text>
<text x="230.9" y="78.4">D19</text>
<text x="253.5" y="80.7">D</text>
<text x="253.7" y="78.4">D20</text>
<text x="276.4" y="80.7">D</text>
<text x="276.6" y="78.4">D21</text>
<text x="64" y="87.2">RESET</text>
<text x="74.3" y="87" transform="rotate(-90 74.3 87)">UVCC</text>
<text x="76.8" y="85.8" transform="rotate(-90 76.8 85.8)">VCC</text>
<text x="79.4" y="87" transform="rotate(-90 79.4 87)">AVCC</text>
<text x="85" y="87.2">PB0</text>
<text x="85" y="89.8">PB1</text>
<text x="128" y="87.4">SW_Push</text>
<text x="129.7" y="85.1">SW22</text>
<text x="150.9" y="87.4">SW_Push</text>
<text x="152.5" y="85.1">SW23</text>
<text x="173.7" y="87.4">SW_Push</text>
<text x="175.4" y="85.1">SW24</text>
<text x="196.6" y="87.4">SW_Push</text>
<text x="198.2" y="85.1">SW25</text>
<text x="219.5" y="87.4">SW_Push</text>
<text x="221.1" y="85.1">SW26</text>
<text x="242.3" y="87.4">SW_Push</text>
<text x="244" y="85.1">SW27</text>
<text x="265.2" y="87.4">SW_Push</text>
<text x="266.8" y="85.1">SW28</text>
<text x="64" y="92.3">XTAL1</text>
<text x="85" y="92.3">PB2</text>
<text x="85" y="94.9">PB3</text>
<text x="139.4" y="94.9">D22</text>
<text x="162.3" y="94.9">D23</text>
<text x="185.2" y="94.9">D24</text>
<text x="208" y="94.9">D25</text>
<text x="230.9" y="94.9">D26</text>
<text x="253.7" y="94.9">D27</text>
<text x="276.6" y="94.9">D28</text>
<text x="64" y="97.4">XTAL2</text>
<text x="85" y="97.4">PB4</text>
<text x="85" y="99.9">PB5</text>
<text x="139.2" y="97.2">D</text>
<text x="162.1" y="97.2">D</text>
<text x="185" y="97.2">D</text>
<text x="207.8" y="97.2">D</text>
<text x="230.7" y="97.2">D</text>
<text x="253.5" y="97.2">D</text>
<text x="276.4" y="97.2">D</text>
<text x="34.3" y="103.9">Y1</text>
<text x="35.2" y="106.2">FA-238</text>
<text x="64" y="102.5">AREF</text>
<text x="64" y="107.6">VBUS</text>
<text x="85" y="105">PB7</text>
<text x="85" y="102.5">PB6</text>
<text x="123.3" y="106.7">SW29</text>
<text x="268.2" y="105.2">H1</text>
<text x="268.5" y="107.5">MountingHole</text>
<text x="64" y="112.6">D+</text>
<text x="85" y="110.1">PC6</text>
<text x="85" y="112.6">PC7</text>
<text x="121.7" y="109">SW_Push</text>
<text x="147.2" y="110.8">VCC</text>
<text x="268.2" y="111.5">H2</text>
<text x="268.5" y="113.8">MountingHole</text>
<text x="26" y="117.9">C1</text>
<text x="38.7" y="117.9">C2</text>
<text x="85" y="117.7">PD0</text>
<text x="176.6" y="115.9">+5V</text>
<text x="196.9" y="115.9">+5V</text>
<text x="268.2" y="117.9">H3</text>
<text x="26.1" y="120.2">22pF</text>
<text x="38.8" y="120.2">22pF</text>
<text x="64" y="120.3">UCAP</text>
<text x="85" y="120.3">PD1</text>
<text x="85" y="122.8">PD2</text>
<text x="85" y="125.3">PD3</text>
<text x="111.2" y="124.7">GND</text>
<text x="121.7" y="121.3">SW_Push</text>
<text x="123.3" y="123.6">SW30</text>
<text x="186.5" y="122.3">VCC</text>
<text x="206.9" y="122.3">VCC</text>
<text x="253.8" y="121">VCC</text>
<text x="268.2" y="124.2">H4</text>
<text x="268.5" y="120.2">MountingHole</text>
<text x="57.7" y="130.6">C3</text>
<text x="85" y="130.4">PD5</text>
<text x="85" y="127.9">PD4</text>
<text x="116.1" y="129.8">J2</text>
<text x="148.3" y="130.4" transform="rotate(-90 148.3 130.4)">VCC</text>
<text x="180.1" y="130.4">D29</text>
<text x="268.2" y="130.6">H5</text>
<text x="268.5" y="126.5">MountingHole</text>
<text x="47.6" y="133.1">C4</text>
<text x="47.8" y="135.4">0.1uF</text>
<text x="57.8" y="132.9">1uF</text>
<text x="85" y="133">PD6</text>
<text x="85" y="135.5">PD7</text>
<text x="112.1" y="132.2">AudioJack4</text>
<text x="181.4" y="132.8">RB160-MM-30TR</text>
<text x="239.5" y="133.1">R5</text>
<text x="239.5" y="135.4">1k</text>
<text x="248.4" y="133.1">R6</text>
<text x="248.4" y="135.4">1k</text>
<text x="257.3" y="135.4">1k</text>
<text x="257.3" y="133.1">R11</text>
<text x="268.5" y="132.9">MountingHole</text>
<text x="80.3" y="140.6">HWB/PE2</text>
<text x="85" y="143.1">PE6</text>
<text x="136.8" y="138.4">I/O1</text>
<text x="157.1" y="138.4">I/O2</text>
<text x="162.7" y="138.2">D30</text>
<text x="162.8" y="140.5">PRTR5V0U2X</text>
<text x="268.2" y="140.7">H6</text>
<text x="268.5" y="143">MountingHole</text>
<text x="17.2" y="148.8">GND</text>
<text x="42.6" y="148.8">GND</text>
<text x="52.8" y="148.8">GND</text>
<text x="85.1" y="148.2">PF0</text>
<text x="116.1" y="148.9">J3</text>
<text x="180.9" y="144.5">C5</text>
<text x="180.9" y="146.9">1uF</text>
<text x="191.1" y="147.1">C7</text>
<text x="191.3" y="149.4">0.1uF</text>
<text x="201.2" y="144.5">C6</text>
<text x="201.3" y="146.9">1uF</text>
<text x="211.4" y="147.1">C8</text>
<text x="211.6" y="149.4">0.1uF</text>
<text x="220.4" y="144.5">R7</text>
<text x="220.6" y="146.9">5.1k</text>
<text x="229.3" y="144.5">R8</text>
<text x="229.5" y="146.9">5.1k</text>
<text x="240.5" y="146.9">LED</text>
<text x="240.8" y="144.6">D31</text>
<text x="249.4" y="146.9">LED</text>
<text x="249.7" y="144.6">D32</text>
<text x="258.3" y="146.9">LED</text>
<text x="258.5" y="144.6">D33</text>
<text x="268.2" y="147.1">H7</text>
<text x="268.5" y="149.4">MountingHole</text>
<text x="17.2" y="155.2">USB_B_Micro</text>
<text x="22.1" y="152.9">J4</text>
<text x="85.1" y="155.8">PF5</text>
<text x="85.1" y="153.3">PF4</text>
<text x="85.1" y="150.7">PF1</text>
<text x="112.1" y="151.2">AudioJack4</text>
<text x="148.3" y="150.8" transform="rotate(-90 148.3 150.8)">GND</text>
<text x="268.2" y="153.4">H8</text>
<text x="268.5" y="155.7">MountingHole</text>
<text x="20.8" y="159.6">VBUS</text>
<text x="85.1" y="160.9">PF7</text>
<text x="85.1" y="158.4">PF6</text>
<text x="176" y="161.5">GND</text>
<text x="186.1" y="161.5">GND</text>
<text x="196.3" y="161.5">GND</text>
<text x="206.5" y="161.5">GND</text>
<text x="216.6" y="161.5">GND</text>
<text x="225.5" y="161.5">GND</text>
<text x="235.7" y="161.5">GND</text>
<text x="244.6" y="161.5">GND</text>
<text x="253.4" y="161.5">GND</text>
<text x="268.2" y="159.8">H9</text>
<text x="23.3" y="164.7">D+</text>
<text x="74.3" y="167.4" transform="rotate(-90 74.3 167.4)">UGND</text>
<text x="76.8" y="167.4" transform="rotate(-90 76.8 167.4)">GND</text>
<text x="94.7" y="166.1">R9</text>
<text x="116.7" y="168">VCC</text>
<text x="129.4" y="167.8">J5</text>
<text x="146.8" y="162.8">GND</text>
<text x="150.5" y="167.6">Conn_01x01</text>
<text x="154.8" y="165.3">J7</text>
<text x="163.7" y="164.2">VCC</text>
<text x="268.5" y="162.1">MountingHole</text>
<text x="19.7" y="170.7" transform="rotate(-90 19.7 170.7)">Shield</text>
<text x="22.2" y="170.7" transform="rotate(-90 22.2 170.7)">GND</text>
<text x="23.9" y="169.8">ID</text>
<text x="75.1" y="173.4">U1</text>
<text x="94.8" y="168.4">10k</text>
<text x="125.1" y="170.1">Conn_01x01</text>
<text x="69" y="175.7">ATmega32U4-AU</text>
<text x="122.8" y="178.6">Jumper_2_Bridged</text>
<text x="129.2" y="176.3">JP1</text>
<text x="150.5" y="176.5">Conn_01x01</text>
<text x="154.8" y="174.2">J8</text>
<text x="21" y="182.4">1M</text>
<text x="21.1" y="180.1">R10</text>
<text x="125.1" y="185.4">Conn_01x01</text>
<text x="129.4" y="183.1">J6</text>
<text x="150.5" y="185.4">Conn_01x01</text>
<text x="154.8" y="183.1">J9</text>
<text x="90.9" y="188.2">GND</text>
<text x="132.7" y="190.7">J10</text>
<text x="24.8" y="194.6">GND</text>
<text x="118.8" y="193.3">GND</text>
<text x="128.9" y="193">Conn_01x01</text>
<text x="163.3" y="195.8">GND</text>
</g>
<g font-size="1.8">
<text x="126.7" y="27.6" transform="rotate(-90 126.7 27.6)">PF5</text>
<text x="149.6" y="27.6" transform="rotate(-90 149.6 27.6)">PF6</text>
<text x="172.5" y="27.6" transform="rotate(-90 172.5 27.6)">PF7</text>
<text x="195.3" y="27.8" transform="rotate(-90 195.3 27.8)">PB1</text>
<text x="218.2" y="27.8" transform="rotate(-90 218.2 27.8)">PB3</text>
<text x="241" y="27.8" transform="rotate(-90 241 27.8)">PB2</text>
<text x="263.9" y="27.8" transform="rotate(-90 263.9 27.8)">PB6</text>
<text x="46" y="35.6">CC1</text>
<text x="47.7" y="30.5">USB_5V</text>
<text x="46" y="38.1">CC2</text>
<text x="47" y="43.2">DN</text>
<text x="66.1" y="43.2">32u4_DN</text>
<text x="49.6" y="50.8">DP</text>
<text x="71.3" y="50.8">32u4_DP</text>
<text x="114.3" y="49.5">PD7</text>
<text x="114.3" y="66">PE6</text>
<text x="114.3" y="82.5">PB4</text>
<text x="40.6" y="86.4">RESET</text>
<text x="99.4" y="86.4">PB0</text>
<text x="99.4" y="88.9">PB1</text>
<text x="99.4" y="91.4">PB2</text>
<text x="99.4" y="94">PB3</text>
<text x="99.4" y="96.5">PB4</text>
<text x="99.4" y="99.1">PB5</text>
<text x="99.4" y="101.6">PB6</text>
<text x="114.3" y="99.1">PB5</text>
<text x="99.4" y="104.1">PB7</text>
<text x="47" y="111.8">32u4_DP</text>
<text x="99.4" y="109.2">PC6</text>
<text x="99.4" y="111.8">PC7</text>
<text x="133.8" y="113">RESET</text>
<text x="49.5" y="114.3">32u4_DN</text>
<text x="99.4" y="116.8">PD0</text>
<text x="99.4" y="119.4">PD1</text>
<text x="170.3" y="119.4">DP</text>
<text x="99.4" y="124.5">PD3</text>
<text x="99.4" y="121.9">PD2</text>
<text x="167.6" y="121.9">DN</text>
<text x="237.2" y="124.3" transform="rotate(-90 237.2 124.3)">PC6</text>
<text x="246.1" y="124.3" transform="rotate(-90 246.1 124.3)">PC7</text>
<text x="99.4" y="129.5">PD5</text>
<text x="99.4" y="127">PD4</text>
<text x="99.4" y="132.1">PD6</text>
<text x="99.4" y="134.6">PD7</text>
<text x="126" y="137.2">R2</text>
<text x="127.1" y="134.6">S</text>
<text x="218.2" y="134.6" transform="rotate(-90 218.2 134.6)">CC1</text>
<text x="227.1" y="134.6" transform="rotate(-90 227.1 134.6)">CC2</text>
<text x="99.5" y="142.2">PE6</text>
<text x="126" y="139.7">R1</text>
<text x="127.2" y="142.2">T</text>
<text x="99.6" y="147.3">PF0</text>
<text x="99.6" y="149.9">PF1</text>
<text x="99.6" y="152.4">PF4</text>
<text x="99.6" y="154.9">PF5</text>
<text x="127.1" y="153.7">S</text>
<text x="32.5" y="158.7">USB_5V</text>
<text x="99.6" y="157.5">PF6</text>
<text x="99.6" y="160">PF7</text>
<text x="126" y="158.7">R1</text>
<text x="126" y="156.2">R2</text>
<text x="127.2" y="161.3">T</text>
<text x="36.8" y="166.4">DN</text>
<text x="39.4" y="163.8">DP</text>
<text x="140.1" y="172.7">PD1</text>
<text x="110.5" y="177.8">S</text>
<text x="161.7" y="179.1">PD4</text>
<text x="110.5" y="182.9">R1</text>
<text x="110.5" y="185.4">T</text>
<text x="110.5" y="180.3">R2</text>
<text x="138.8" y="180.3">PD0</text>
<text x="140.1" y="188">PD2</text>
<text x="143.9" y="195.6">PD3</text>
</g>
</svg>
